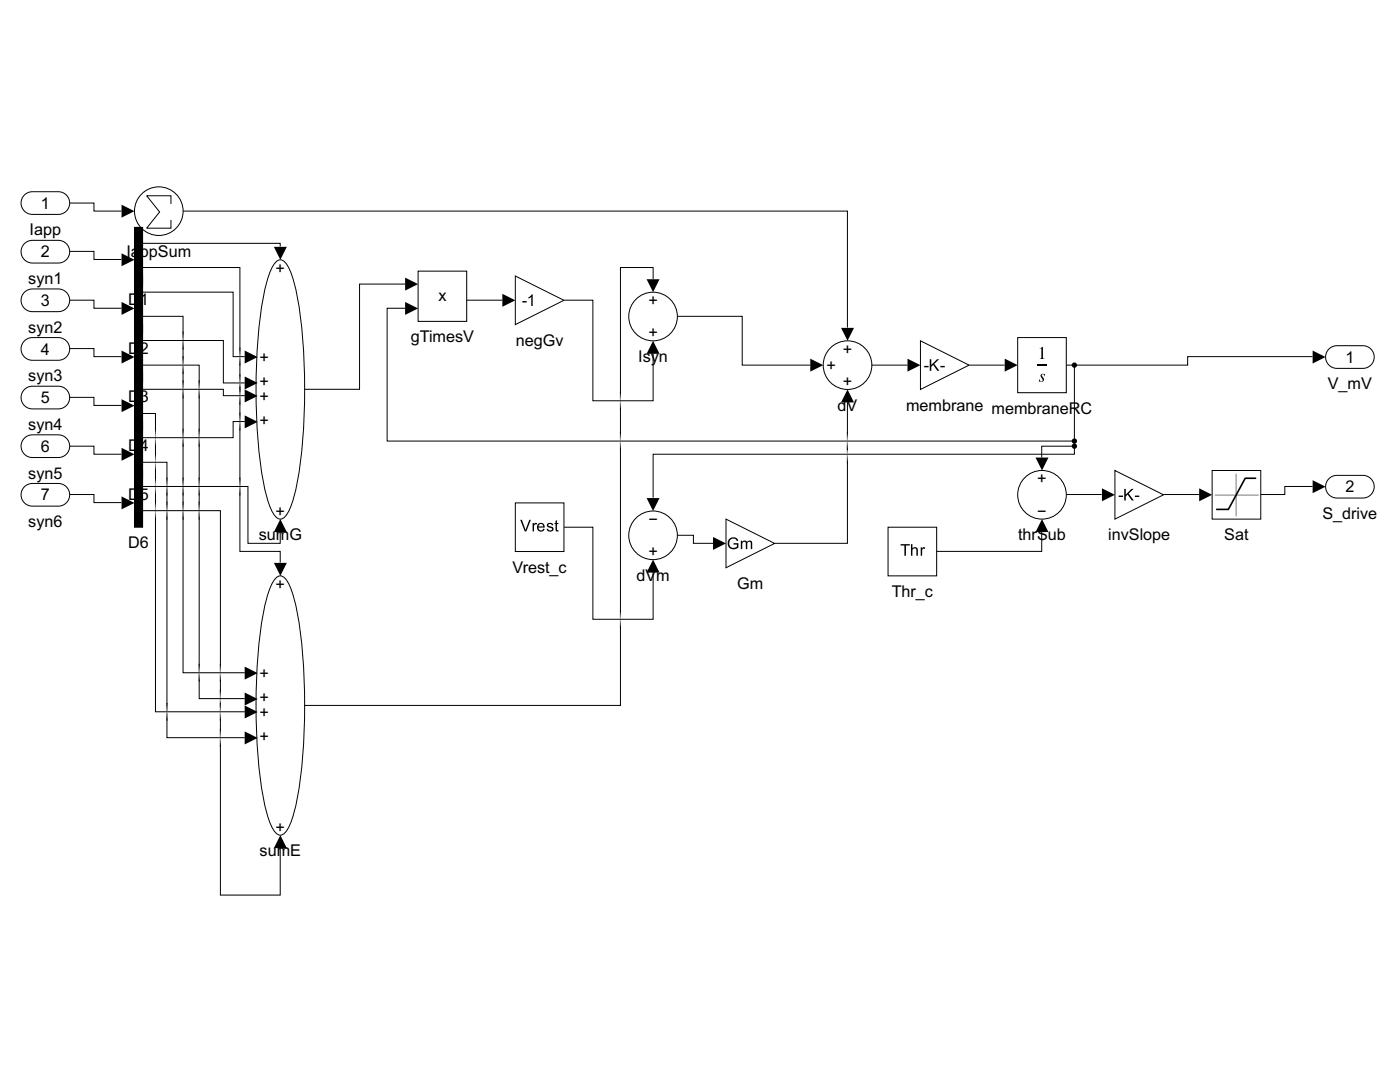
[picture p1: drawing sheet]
<svg xmlns="http://www.w3.org/2000/svg" width="279mm" height="216mm" viewBox="0 0 279 216" stroke-linecap="round" stroke-linejoin="round" font-family="sans-serif">
<path d="M4.9 38.9l1-.6h.6h5.1a2.26 2.26 0 0 1 2.3 2.2 2.26 2.26 0 0 1-2.3 2.3h-5.1a2.26 2.26 0 0 1-2.1-1.4 2.26 2.26 0 0 1 .5-2.5z" fill="none" stroke="#000" stroke-width=".2"/>
<circle cx="31.7" cy="42.1" r="4.9" fill="#fff"/>
<g fill="none" stroke="#000" stroke-width=".2">
<path d="M34.1 40.7v-1.6h-4.8l2.6 3.2-2.6 3.2h4.8v-1.6"/>
<circle cx="31.7" cy="42.1" r="4.9"/>
</g>
<path d="M4.9 48.6l1-.6h.6h5.1a2.26 2.26 0 0 1 2.3 2.2 2.26 2.26 0 0 1-2.3 2.3h-5.1a2.26 2.26 0 0 1-2.1-1.4 2.26 2.26 0 0 1 .5-2.5z" fill="#fff"/>
<path d="M4.9 48.6l1-.6h.6h5.1a2.26 2.26 0 0 1 2.3 2.2 2.26 2.26 0 0 1-2.3 2.3h-5.1a2.26 2.26 0 0 1-2.1-1.4 2.26 2.26 0 0 1 .5-2.5z" fill="none" stroke="#000" stroke-width=".2"/>
<path d="M4.9 58.3l1-.6h.6h5.1a2.26 2.26 0 0 1 2.3 2.2 2.26 2.26 0 0 1-2.3 2.3h-5.1a2.26 2.26 0 0 1-2.1-1.4 2.26 2.26 0 0 1 .5-2.5z" fill="#fff"/>
<path d="M4.9 58.3l1-.6h.6h5.1a2.26 2.26 0 0 1 2.3 2.2 2.26 2.26 0 0 1-2.3 2.3h-5.1a2.26 2.26 0 0 1-2.1-1.4 2.26 2.26 0 0 1 .5-2.5z" fill="none" stroke="#000" stroke-width=".2"/>
<path d="M4.9 68l1-.6h.6h5.1a2.26 2.26 0 0 1 2.3 2.2 2.26 2.26 0 0 1-2.3 2.3h-5.1a2.26 2.26 0 0 1-2.1-1.4 2.26 2.26 0 0 1 .5-2.5z" fill="#fff"/>
<path d="M4.9 68l1-.6h.6h5.1a2.26 2.26 0 0 1 2.3 2.2 2.26 2.26 0 0 1-2.3 2.3h-5.1a2.26 2.26 0 0 1-2.1-1.4 2.26 2.26 0 0 1 .5-2.5z" fill="none" stroke="#000" stroke-width=".2"/>
<path d="M4.9 77.7l1-.6h.6h5.1a2.26 2.26 0 0 1 2.3 2.2 2.26 2.26 0 0 1-2.3 2.3h-5.1a2.26 2.26 0 0 1-2.1-1.4 2.26 2.26 0 0 1 .5-2.5z" fill="#fff"/>
<path d="M4.9 77.7l1-.6h.6h5.1a2.26 2.26 0 0 1 2.3 2.2 2.26 2.26 0 0 1-2.3 2.3h-5.1a2.26 2.26 0 0 1-2.1-1.4 2.26 2.26 0 0 1 .5-2.5z" fill="none" stroke="#000" stroke-width=".2"/>
<path d="M4.9 87.4l1-.6h.6h5.1a2.26 2.26 0 0 1 2.3 2.2 2.26 2.26 0 0 1-2.3 2.3h-5.1a2.26 2.26 0 0 1-2.1-1.4 2.26 2.26 0 0 1 .5-2.5z" fill="#fff"/>
<path d="M4.9 87.4l1-.6h.6h5.1a2.26 2.26 0 0 1 2.3 2.2 2.26 2.26 0 0 1-2.3 2.3h-5.1a2.26 2.26 0 0 1-2.1-1.4 2.26 2.26 0 0 1 .5-2.5z" fill="none" stroke="#000" stroke-width=".2"/>
<path d="M4.9 97.1l1-.6h.6h5.1a2.26 2.26 0 0 1 2.3 2.2 2.26 2.26 0 0 1-2.3 2.3h-5.1a2.26 2.26 0 0 1-2.1-1.4 2.26 2.26 0 0 1 .5-2.5z" fill="#fff"/>
<path d="M4.9 97.1l1-.6h.6h5.1a2.26 2.26 0 0 1 2.3 2.2 2.26 2.26 0 0 1-2.3 2.3h-5.1a2.26 2.26 0 0 1-2.1-1.4 2.26 2.26 0 0 1 .5-2.5z" fill="none" stroke="#000" stroke-width=".2"/>
<path d="M26.8 45.4h1.7v11.3h-1.7z" fill="#fff"/>
<path d="M26.8 45.4h1.7v11.3h-1.7z" fill-rule="evenodd" fill="#000"/>
<path d="M26.8 45.4h1.7v11.3h-1.7z" fill="none" stroke="#000" stroke-width=".2"/>
<path d="M26.8 55.1h1.7v11.3h-1.7z" fill="#fff"/>
<path d="M26.8 55.1h1.7v11.3h-1.7z" fill-rule="evenodd" fill="#000"/>
<path d="M26.8 55.1h1.7v11.3h-1.7z" fill="none" stroke="#000" stroke-width=".2"/>
<path d="M26.8 64.8h1.7v11.3h-1.7z" fill="#fff"/>
<path d="M26.8 64.8h1.7v11.3h-1.7z" fill-rule="evenodd" fill="#000"/>
<path d="M26.8 64.8h1.7v11.3h-1.7z" fill="none" stroke="#000" stroke-width=".2"/>
<path d="M26.8 74.5h1.7v11.3h-1.7z" fill="#fff"/>
<path d="M26.8 74.5h1.7v11.3h-1.7z" fill-rule="evenodd" fill="#000"/>
<path d="M26.8 74.5h1.7v11.3h-1.7z" fill="none" stroke="#000" stroke-width=".2"/>
<path d="M26.8 84.2h1.7v11.3h-1.7z" fill="#fff"/>
<path d="M26.8 84.2h1.7v11.3h-1.7z" fill-rule="evenodd" fill="#000"/>
<path d="M26.8 84.2h1.7v11.3h-1.7z" fill="none" stroke="#000" stroke-width=".2"/>
<path d="M26.8 93.9h1.7v11.3h-1.7z" fill="#fff"/>
<path d="M26.8 93.9h1.7v11.3h-1.7z" fill-rule="evenodd" fill="#000"/>
<path d="M26.8 93.9h1.7v11.3h-1.7z" fill="none" stroke="#000" stroke-width=".2"/>
<path d="M55 52.3a1.14 1.14 0 0 1 1.9 0 14.4 14.4 0 0 1 2.3 6.3 116.3 116.3 0 0 1 0 38.2l-.3 1.5a12.5 12.5 0 0 1-2 4.8 1.14 1.14 0 0 1-1.9 0 14.4 14.4 0 0 1-2.3-6.3 116.3 116.3 0 0 1 0-38.2l.3-1.5a12.5 12.5 0 0 1 2-4.8z" fill="#fff"/>
<path d="M55 52.3a1.14 1.14 0 0 1 1.9 0 14.4 14.4 0 0 1 2.3 6.3 116.3 116.3 0 0 1 0 38.2l-.3 1.5a12.5 12.5 0 0 1-2 4.8 1.14 1.14 0 0 1-1.9 0 14.4 14.4 0 0 1-2.3-6.3 116.3 116.3 0 0 1 0-38.2l.3-1.5a12.5 12.5 0 0 1 2-4.8z" fill="none" stroke="#000" stroke-width=".2"/>
<path d="M55 115.4a1.14 1.14 0 0 1 1.9 0 14.4 14.4 0 0 1 2.3 6.3 116.3 116.3 0 0 1 0 38.2l-.3 1.5a12.5 12.5 0 0 1-2 4.8 1.14 1.14 0 0 1-1.9 0 14.4 14.4 0 0 1-2.3-6.3 116.3 116.3 0 0 1 0-38.2l.3-1.5a12.5 12.5 0 0 1 2-4.8z" fill="#fff"/>
<path d="M55 115.4a1.14 1.14 0 0 1 1.9 0 14.4 14.4 0 0 1 2.3 6.3 116.3 116.3 0 0 1 0 38.2l-.3 1.5a12.5 12.5 0 0 1-2 4.8 1.14 1.14 0 0 1-1.9 0 14.4 14.4 0 0 1-2.3-6.3 116.3 116.3 0 0 1 0-38.2l.3-1.5a12.5 12.5 0 0 1 2-4.8z" fill="none" stroke="#000" stroke-width=".2"/>
<path d="M83.4 54.1h9.7v10h-9.7z" fill="#fff"/>
<path d="M83.4 54.1h9.7v10h-9.7z" fill="none" stroke="#000" stroke-width=".2"/>
<path d="M102.8 55.1l9.7 4.8-9.7 4.9z" fill="#fff"/>
<path d="M104.2 60.1h.9v.3h-.9zM105.5 59.3l.6-.6h.2v2.4h-.3v-1.9l-.5 .4z" fill="#000"/>
<path d="M102.8 55.1l9.7 4.8-9.7 4.9z" fill="none" stroke="#000" stroke-width=".2"/>
<circle cx="130.3" cy="63.2" r="4.9" fill="#fff"/>
<circle cx="130.3" cy="63.2" r="4.9" fill="none" stroke="#000" stroke-width=".2"/>
<path d="M102.8 100.3h9.7v9.8h-9.7z" fill="#fff"/>
<path d="M103.8 103.7h.4l.7 2.1 .7-2.1h.3l-.9 2.3h-.3zM106.3 104.4h.2v.2l.2-.2 .4-.1 .1 .1-.1 .3a.37 .37 0 0 0-.4 0 .37 .37 0 0 0-.1 .5v.8h-.3zM107.4 104.6a.78 .78 0 0 1 .9-.2 .78 .78 0 0 1 .4 .9h-1.2a.49 .49 0 0 0 .3 .5 .49 .49 0 0 0 .6-.3h.3a.85 .85 0 0 1-1.3 .4 .85 .85 0 0 1 0-1.3zM107.6 104.7l-.1 .3h.9l-.3-.4zM109.2 104.5a.73 .73 0 0 1 1.2 .3h-.3a.33 .33 0 0 0-.3-.3 .33 .33 0 0 0-.3 .4h.1a.77 .77 0 0 1 .9 .8 .74 .74 0 0 1-.8 .4 .74 .74 0 0 1-.6-.6h.3a.38 .38 0 0 0 .4 .4 .38 .38 0 0 0 .3-.5h-.1a.65 .65 0 0 1-.8-.8zM110.9 103.9l.3-.1v.6h.2v.2h-.2v1v.2h.2l.1 .2a.42 .42 0 0 1-.5 0 .42 .42 0 0 1-.1-.5v-.9h-.2v-.2h.2z" fill="#000"/>
<path d="M102.8 100.3h9.7v9.8h-9.7z" fill="none" stroke="#000" stroke-width=".2"/>
<circle cx="130.3" cy="106.8" r="4.9" fill="#fff"/>
<circle cx="130.3" cy="106.8" r="4.9" fill="none" stroke="#000" stroke-width=".2"/>
<path d="M144.9 103.6l9.7 4.8-9.7 4.9z" fill="#fff"/>
<path d="M145.6 107.5a1.08 1.08 0 0 1 1.7 .4l-.2 .1a.83 .83 0 0 0-1.2-.4 .83 .83 0 0 0-.3 1.2 .9 .9 0 0 0 1.5 .3v-.4h-.7v-.3h1v.8a1.25 1.25 0 0 1-1.9 .1 1.25 1.25 0 0 1 .1-1.8zM147.8 107.9h.3v.2a.57 .57 0 0 1 1 0 .54 .54 0 0 1 .6-.3 .54 .54 0 0 1 .4 .6v1.2h-.3v-1.1a.35 .35 0 0 0-.2-.4 .35 .35 0 0 0-.4 .3l-.1 1.2h-.3v-1.1a.38 .38 0 0 0-.5-.4 .38 .38 0 0 0-.2 .6v.9h-.3z" fill="#000"/>
<path d="M144.9 103.6l9.7 4.8-9.7 4.9z" fill="none" stroke="#000" stroke-width=".2"/>
<circle cx="169.1" cy="72.9" r="4.9" fill="#fff"/>
<circle cx="169.1" cy="72.9" r="4.9" fill="none" stroke="#000" stroke-width=".2"/>
<path d="M183.7 68l9.7 4.9-9.7 4.8z" fill="#fff"/>
<path d="M184.4 73h.9v.3h-.9zM185.6 71.7h.3v1.1l1.1-1.1h.4l-.9 .9 1 1.4h-.4l-.9-1.2-.3 .4v.8h-.3zM187.7 73h.9v.3h-.9z" fill="#000"/>
<path d="M183.7 68l9.7 4.9-9.7 4.8z" fill="none" stroke="#000" stroke-width=".2"/>
<path d="M203.1 67.4h9.7v11h-9.7z" fill="#fff"/>
<path d="M207 72.6h2v.3h-2z" fill-rule="evenodd" fill="#000"/>
<path d="M207.5 69.5l.6-.3v2.2l.4 .2h-1l.3-.3v-1.6l-.1-.2zM207.7 74.8l.2-.2h.7l-.1 .5-.2-.4h-.3l.1 .5a.57 .57 0 0 1 .1 .8 .57 .57 0 0 1-.8 .1l-.1 .1 .1-.6 .2 .5h.4l.1-.3-.4-.7z" fill="#000"/>
<path d="M203.1 67.4h9.7v11h-9.7z" fill="none" stroke="#000" stroke-width=".2"/>
<circle cx="208" cy="98.7" r="4.9" fill="#fff"/>
<circle cx="208" cy="98.7" r="4.9" fill="none" stroke="#000" stroke-width=".2"/>
<path d="M177.2 105.2h9.7v9.7h-9.7z" fill="#fff"/>
<path d="M179.7 108.6h1.9v.2h-.8v2.1h-.3v-2.1h-.8zM181.8 108.6h.3v.8a.61 .61 0 0 1 .7-.2 .61 .61 0 0 1 .4 .6v1.1h-.3v-1.1a.41 .41 0 0 0-.5-.4 .41 .41 0 0 0-.3 .6v.9h-.3zM183.7 109.2h.3v.3l.2-.3h.3l.2 .1-.1 .2a.37 .37 0 0 0-.5 .1 .37 .37 0 0 0-.1 .4v.9h-.3z" fill="#000"/>
<path d="M177.2 105.2h9.7v9.7h-9.7z" fill="none" stroke="#000" stroke-width=".2"/>
<path d="M222.5 93.9l9.7 4.8-9.7 4.9z" fill="#fff"/>
<path d="M223.3 98.9h.8v.3h-.8zM224.4 97.6h.3v1.1l1.1-1.1h.4l-.9 .9 1 1.4h-.4l-.9-1.2-.3 .4v.8h-.3zM226.5 98.9h.9v.3h-.9z" fill="#000"/>
<path d="M222.5 93.9l9.7 4.8-9.7 4.9z" fill="none" stroke="#000" stroke-width=".2"/>
<path d="M241.9 93.9h9.7v9.7h-9.7z" fill="#fff"/>
<path d="M242.6 98.8h8.5M246.7 94.7v8.2" fill="none" stroke="#ababab" stroke-width=".32"/>
<path d="M250.6 95.4h-2.1l-3.4 6.2h-2.3" fill="none" stroke="#000" stroke-width=".32"/>
<path d="M241.9 93.9h9.7v9.7h-9.7z" fill="none" stroke="#000" stroke-width=".2"/>
<path d="M265.2 69.6l1-.5 .6-.1h5.2a2.26 2.26 0 0 1 2.3 2.2 2.26 2.26 0 0 1-2.3 2.3h-5.2a2.26 2.26 0 0 1-2.1-1.4 2.26 2.26 0 0 1 .5-2.5z" fill="#fff"/>
<path d="M265.2 69.6l1-.5 .6-.1h5.2a2.26 2.26 0 0 1 2.3 2.2 2.26 2.26 0 0 1-2.3 2.3h-5.2a2.26 2.26 0 0 1-2.1-1.4 2.26 2.26 0 0 1 .5-2.5z" fill="none" stroke="#000" stroke-width=".2"/>
<path d="M265.2 95.5l1-.6h.6h5.2a2.26 2.26 0 0 1 2.3 2.2 2.26 2.26 0 0 1-2.3 2.3h-5.2a2.26 2.26 0 0 1-2.1-1.4 2.26 2.26 0 0 1 .5-2.5z" fill="#fff"/>
<g fill="none" stroke="#000" stroke-width=".2">
<path d="M13.9 50.2h4.9v1.6h5.4M13.9 59.9h4.9v1.6h5.4M13.9 40.5h4.9v1.6h5.4M28.4 48.6h27.5v.6M28.4 53.4h19.5v17.6M28.4 58.3h18.1v12.9h2.3M36.5 42.1h132.6v23.3M80.9 56.7h-9.1v21h-11.1M93.1 59.9h7.1M112.6 59.9h5.7v20.1h12v-9.5M130.3 55.7v-2.3h-6.5v26.4M13.9 69.6h4.9v1.6h5.4"/>
<path d="M13.9 79.3h4.9v1.6h5.4M28.4 63.1h8.1v4.7M28.4 67.9h16.2v8.5h4.2M28.4 72.9h11.4v4.6M28.4 77.7h16.2v1.3h4.2M36.5 66.2v.3M36.5 68.1v4.6M36.5 73v4.5M36.5 77.8v9.4M39.8 75.9v.3M39.8 77.8v9.4M47.9 69.4v.3"/>
<path d="M47.9 71.3v4.9M47.9 76.6v2.2M47.9 79.1v4.9M80.9 61.5h-3.6v26.5h137.1M123.8 78.2v.3M135.2 63.1h12.9v9.8h13.6M173.9 72.9h7.2M193.4 72.9h7.1M212.8 72.9h1.6M214.4 72.9v16.1M262 71.2h-25v1.7h-22.6M13.9 89h4.9v1.6h5.4"/>
<path d="M13.9 98.7h4.9v1.6h5.4M28.4 82.5h2.6v4.7M28.4 92.2h4.9v4.7M28.4 97.1h21.1v11.3h6.4v-2.3M31 85.6v.3M31 87.5v4.6M31 92.4v4.5M31 97.2v4.5M33.3 95.3v.3M33.3 97.2v4.5M36.5 87.5v9.4M36.5 97.2v4.5"/>
<path d="M39.8 87.5v9.4M39.8 97.2v4.5M47.9 97.2v12.8h8v2.3M47.9 84.3v12.6M47.9 98.5v.3M48.8 84.1h-2.3v3.2h-18.1M123.8 80.1v7.7M123.8 88.2v35.2M169.1 90.8v17.6h-14.5M169.1 80.3v7.5M169.1 88.2v2.3M169.1 92.1v.3"/>
<path d="M212.8 98.7h7.1M214.4 89v1.6h-84.1v8.7M214.4 89h-6.5v2.3M232.2 98.7h7.1M262 97.1h-5.6v1.6h-4.8M265.2 95.5l1-.6h.6h5.2a2.26 2.26 0 0 1 2.3 2.2 2.26 2.26 0 0 1-2.3 2.3h-5.2a2.26 2.26 0 0 1-2.1-1.4 2.26 2.26 0 0 1 .5-2.5zM28.4 101.9h15.6v32.2M31 102.1v39.9h17.8M31 103.4v.3M33.3 102.1v39.8M36.5 102.1v32.1h12.3M36.5 103.4v.3"/>
<path d="M39.8 102.1v32M112.6 105.2h5.7v18.4h12v-9.4M135.2 106.8h3.2v1.6h3.9M207.9 106.1v3.9h-21M39.8 134.4v5h9M39.8 135.7v.3M44 132.5v.3M44 134.4v4.8M44 139.6v2.3M123.8 123.7v17.1h-63.1M123.8 125v.3M33.3 142.2v5h15.5"/>
<path d="M33.3 143.5v.3M44 147.4v31.2h11.9v-9.4M44 142.2v4.8M44 148.6v.4"/>
</g>
<g fill="#000">
<path d="M24.3 50.5l2.5 1.3-2.5 1.3zM24.3 40.8l2.5 1.3-2.5 1.3zM54.7 49.3h2.5l-1.3 2.5zM80.9 55.4l2.5 1.3-2.5 1.3zM100.3 58.6l2.5 1.3-2.5 1.3zM129 55.7h2.6l-1.3 2.6zM24.3 60.2l2.5 1.3-2.5 1.3zM24.3 69.9l2.5 1.3-2.5 1.3zM48.8 69.9l2.6 1.3-2.6 1.3zM48.8 75.1l2.6 1.3-2.6 1.3zM48.8 77.7l2.6 1.3-2.6 1.3zM80.9 60.2l2.5 1.3-2.5 1.3z"/>
<path d="M130.3 68l1.3 2.6h-2.6zM161.7 71.6l2.6 1.3-2.6 1.3zM167.8 65.4h2.6l-1.3 2.6zM169.1 77.7l1.3 2.6h-2.6zM181.1 71.6l2.6 1.3-2.6 1.3zM200.5 71.6l2.6 1.3-2.6 1.3zM262 69.9l2.5 1.3-2.5 1.3zM24.3 79.7l2.5 1.2-2.5 1.3zM24.3 89.4l2.5 1.2-2.5 1.3zM48.8 82.9l2.6 1.3-2.6 1.3zM206.7 91.3h2.5l-1.2 2.6zM219.9 97.4l2.6 1.3-2.6 1.3z"/>
<path d="M239.3 97.4l2.6 1.3-2.6 1.3zM262 95.8l2.5 1.3-2.5 1.3zM24.3 99.1l2.5 1.2-2.5 1.3zM54.7 112.3h2.5l-1.3 2.6zM55.9 103.6l1.3 2.6h-2.5zM129 99.4h2.6l-1.3 2.6zM130.3 111.7l1.3 2.6h-2.6zM142.3 107.1l2.6 1.3-2.6 1.3zM208 103.6l1.2 2.6h-2.5zM48.8 133l2.6 1.3-2.6 1.3zM48.8 138.2l2.6 1.3-2.6 1.3zM48.8 140.8l2.6 1.3-2.6 1.3z"/>
<path d="M48.8 146l2.6 1.2-2.6 1.3zM55.9 166.6l1.3 2.6h-2.5z"/>
</g>
<g fill="none" stroke="#2e2e2e" stroke-width=".2">
<path d="M36.5 66.5v.3M36.5 69.1v.3M36.5 71.4v.3M36.5 74v.3M36.5 76.2v.3M36.5 78.8v.3M39.8 76.2v.3M39.8 78.8v.3M47.9 69.7v.3M47.9 72.3v.3M47.9 75v.3M47.9 77.5v.4"/>
<path d="M123.8 78.5v.3M31 85.9v.3M31 88.5v.3M31 90.8v.3M31 93.4v.3M31 95.6v.3M31 98.2v.3M33.3 95.6v.3M33.3 98.2v.3M36.5 85.9v.3M36.5 88.5v.3M36.5 95.6v.3"/>
<path d="M36.5 98.2v.3M39.8 85.9v.3M39.8 88.5v.3M39.8 95.6v.3M39.8 98.2v.3M47.9 80.1v.3M47.9 82.7v.3M47.9 85.2v.4M47.9 95.6v.3M47.9 98.2v.3M123.8 81.1v.3M123.8 86.6v.3"/>
<path d="M123.8 89.1v.4M169.1 86.6v.3M169.1 89.1v.4M169.1 91.8v.3M31 100.4v.4M31 103v.4M33.3 100.4v.4M33.3 103v.4M36.5 100.4v.4M36.5 103v.4M39.8 100.4v.4M39.8 103v.4"/>
<path d="M39.8 132.8v.3M39.8 135.4v.3M44 132.8v.3M44 135.4v.3M44 137.9v.4M123.8 122.1v.3M123.8 124.7v.3M33.3 140.6v.3M33.3 143.2v.3M44 140.5v.4M44 143.2v.3M44 145.7v.4"/>
<path d="M44 148.3v.3"/>
</g>
<g fill="none" stroke="#5d5d5d" stroke-width=".2">
<path d="M36.5 66.8v.3M36.5 68.8v.3M36.5 71.7v.3M36.5 73.7v.3M36.5 76.5v.4M36.5 78.5v.3M39.8 76.5v.4M39.8 78.5v.3M47.9 70v.4M47.9 72v.3M47.9 75.3v.3M47.9 77.2v.3"/>
<path d="M47.9 77.8v.3M47.9 79.8v.3M123.8 78.8v.4M31 86.2v.3M31 88.1v.4M31 91.1v.3M31 93.1v.3M31 95.9v.4M31 97.9v.3M33.3 95.9v.4M33.3 97.9v.3M36.5 86.2v.3"/>
<path d="M36.5 88.1v.4M36.5 95.9v.4M36.5 97.9v.3M39.8 86.2v.3M39.8 88.1v.4M39.8 95.9v.4M39.8 97.9v.3M47.9 83v.3M47.9 84.9v.3M47.9 95.9v.4M47.9 97.9v.3M123.8 80.8v.3"/>
<path d="M123.8 86.9v.3M123.8 88.8v.3M169.1 86.9v.3M169.1 88.8v.3M169.1 89.5v.3M169.1 91.4v.4M31 100.8v.3M31 102.7v.3M33.3 100.8v.3M33.3 102.7v.3M36.5 100.8v.3M36.5 102.7v.3"/>
<path d="M39.8 100.8v.3M39.8 102.7v.3M39.8 133.1v.3M39.8 135v.4M44 133.1v.3M44 135v.4M44 138.3v.3M123.8 122.4v.4M123.8 124.4v.3M33.3 140.9v.3M33.3 142.8v.4M44 140.2v.3"/>
<path d="M44 140.9v.3M44 142.8v.4M44 146.1v.3M44 148v.3"/>
</g>
<g fill="none" stroke="#8b8b8b" stroke-width=".2">
<path d="M36.5 67.1v.4M36.5 68.4v.4M36.5 72v.4M36.5 73.3v.4M36.5 76.9v.3M36.5 78.2v.3M39.8 76.9v.3M39.8 78.2v.3M47.9 70.4v.3M47.9 71.6v.4M47.9 75.6v.3M47.9 76.9v.3"/>
<path d="M47.9 78.1v.4M47.9 79.4v.4M123.8 79.2v.3M31 86.5v.3M31 87.8v.3M31 91.4v.4M31 92.7v.4M31 96.3v.3M31 97.6v.3M33.3 96.3v.3M33.3 97.6v.3M36.5 86.5v.3"/>
<path d="M36.5 87.8v.3M36.5 96.3v.3M36.5 97.6v.3M39.8 86.5v.3M39.8 87.8v.3M39.8 96.3v.3M39.8 97.6v.3M47.9 83.3v.3M47.9 84.6v.3M47.9 96.3v.3M47.9 97.6v.3M123.8 80.5v.3"/>
<path d="M123.8 87.2v.3M123.8 88.5v.3M169.1 87.2v.3M169.1 88.5v.3M169.1 89.8v.4M169.1 91.1v.3M31 101.1v.3M31 102.4v.3M33.3 101.1v.3M33.3 102.4v.3M36.5 101.1v.3M36.5 102.4v.3"/>
<path d="M39.8 101.1v.3M39.8 102.4v.3M39.8 133.4v.4M39.8 134.7v.3M44 133.4v.4M44 134.7v.3M44 138.6v.3M44 139.9v.3M123.8 122.8v.3M123.8 124.1v.3M33.3 141.2v.3M33.3 142.5v.3"/>
<path d="M44 141.2v.3M44 142.5v.3M44 146.4v.3M44 147.7v.3"/>
</g>
<g fill="none" stroke="#b9b9b9" stroke-width=".2">
<path d="M36.5 67.5v.3M36.5 68.1v.3M36.5 72.4v.3M36.5 73v.3M36.5 77.2v.3M36.5 77.8v.4M39.8 77.2v.3M39.8 77.8v.4M47.9 70.7v.3M47.9 71.3v.3M47.9 75.9v.3M47.9 76.6v.3"/>
<path d="M47.9 78.5v.3M47.9 79.1v.3M123.8 79.5v.3M31 86.8v.4M31 87.5v.3M31 91.8v.3M31 92.4v.3M31 96.6v.3M31 97.2v.4M33.3 96.6v.3M33.3 97.2v.4M36.5 86.8v.4"/>
<path d="M36.5 87.5v.3M36.5 96.6v.3M36.5 97.2v.4M39.8 86.8v.4M39.8 87.5v.3M39.8 96.6v.3M39.8 97.2v.4M47.9 83.6v.4M47.9 84.3v.3M47.9 96.6v.3M47.9 97.2v.4M123.8 80.1v.4"/>
<path d="M123.8 87.5v.3M123.8 88.2v.3M169.1 87.5v.3M169.1 88.2v.3M169.1 90.2v.3M169.1 90.8v.3M31 101.4v.3M31 102.1v.3M33.3 101.4v.3M33.3 102.1v.3M36.5 101.4v.3M36.5 102.1v.3"/>
<path d="M39.8 101.4v.3M39.8 102.1v.3M39.8 133.8v.3M39.8 134.4v.3M44 133.8v.3M44 134.4v.3M44 138.9v.3M44 139.6v.3M123.8 123.1v.3M123.8 123.7v.4M33.3 141.5v.4M33.3 142.2v.3"/>
<path d="M44 141.5v.4M44 142.2v.3M44 146.7v.3M44 147.4v.3"/>
</g>
<g fill="#000">
<circle cx="214.4" cy="72.9" r=".53"/>
<circle cx="214.4" cy="89" r=".53"/>
<circle cx="214.4" cy="88" r=".53"/>
</g>
<g font-size="3.2">
<text x="8.2" y="41.7">1</text>
<text x="5.9" y="47">Iapp</text>
<text x="8.2" y="51.4">2</text>
<text x="25.2" y="51.2">IappSum</text>
<text x="5.6" y="56.7">syn1</text>
<text x="55" y="54.6">+</text>
<text x="8.2" y="61.1">3</text>
<text x="25.6" y="60.9">D1</text>
<text x="87.5" y="60.1">x</text>
<text x="129.4" y="61.1">+</text>
<text x="5.6" y="66.4">syn2</text>
<text x="8.2" y="70.8">4</text>
<text x="25.6" y="70.6">D2</text>
<text x="82" y="68.3">gTimesV</text>
<text x="102.9" y="69">negGv</text>
<text x="129.4" y="67.5">+</text>
<text x="168.2" y="70.8">+</text>
<text x="5.6" y="76.1">syn3</text>
<text x="51.8" y="72.4">+</text>
<text x="51.8" y="77.2">+</text>
<text x="127.4" y="72.2">Isyn</text>
<text x="165" y="74">+</text>
<text x="168.2" y="77.2">+</text>
<text x="265" y="77.7">V_mV</text>
<text x="268.5" y="72.4">1</text>
<text x="8.2" y="80.5">5</text>
<text x="25.6" y="80.3">D3</text>
<text x="51.8" y="80.1">+</text>
<text x="167.2" y="81.9">dV</text>
<text x="180.8" y="81.9">membrane membraneRC</text>
<text x="5.6" y="85.8">syn4</text>
<text x="51.8" y="85">+</text>
<text x="5.6" y="95.5">syn5</text>
<text x="8.2" y="90.2">6</text>
<text x="25.6" y="90">D4</text>
<text x="8.2" y="99.9">7</text>
<text x="25.6" y="99.7">D5</text>
<text x="207" y="96.6">+</text>
<text x="268.5" y="98.2">2</text>
<text x="5.6" y="105.2">syn6</text>
<text x="51.6" y="107.8">sumG</text>
<text x="55" y="103.1">+</text>
<text x="129.4" y="104.7">−</text>
<text x="203.2" y="107.8">thrSub</text>
<text x="207" y="103.1">−</text>
<text x="221.2" y="107.8">invSlope</text>
<text x="244.3" y="107.8">Sat</text>
<text x="263.9" y="103.6">S_drive</text>
<text x="25.6" y="109.4">D6</text>
<text x="129.4" y="111.2">+</text>
<text x="55" y="117.7">+</text>
<text x="102.3" y="114.3">Vrest_c</text>
<text x="127" y="115.9">dV</text>
<text x="131" y="115.9">m</text>
<text x="147.1" y="117.5">Gm</text>
<text x="178" y="119.1">Thr_c</text>
<text x="51.8" y="135.4">+</text>
<text x="51.8" y="140.3">+</text>
<text x="51.8" y="143.2">+</text>
<text x="51.8" y="148.1">+</text>
<text x="55" y="166.2">+</text>
<text x="51.8" y="170.9">sumE</text>
</g>
</svg>
